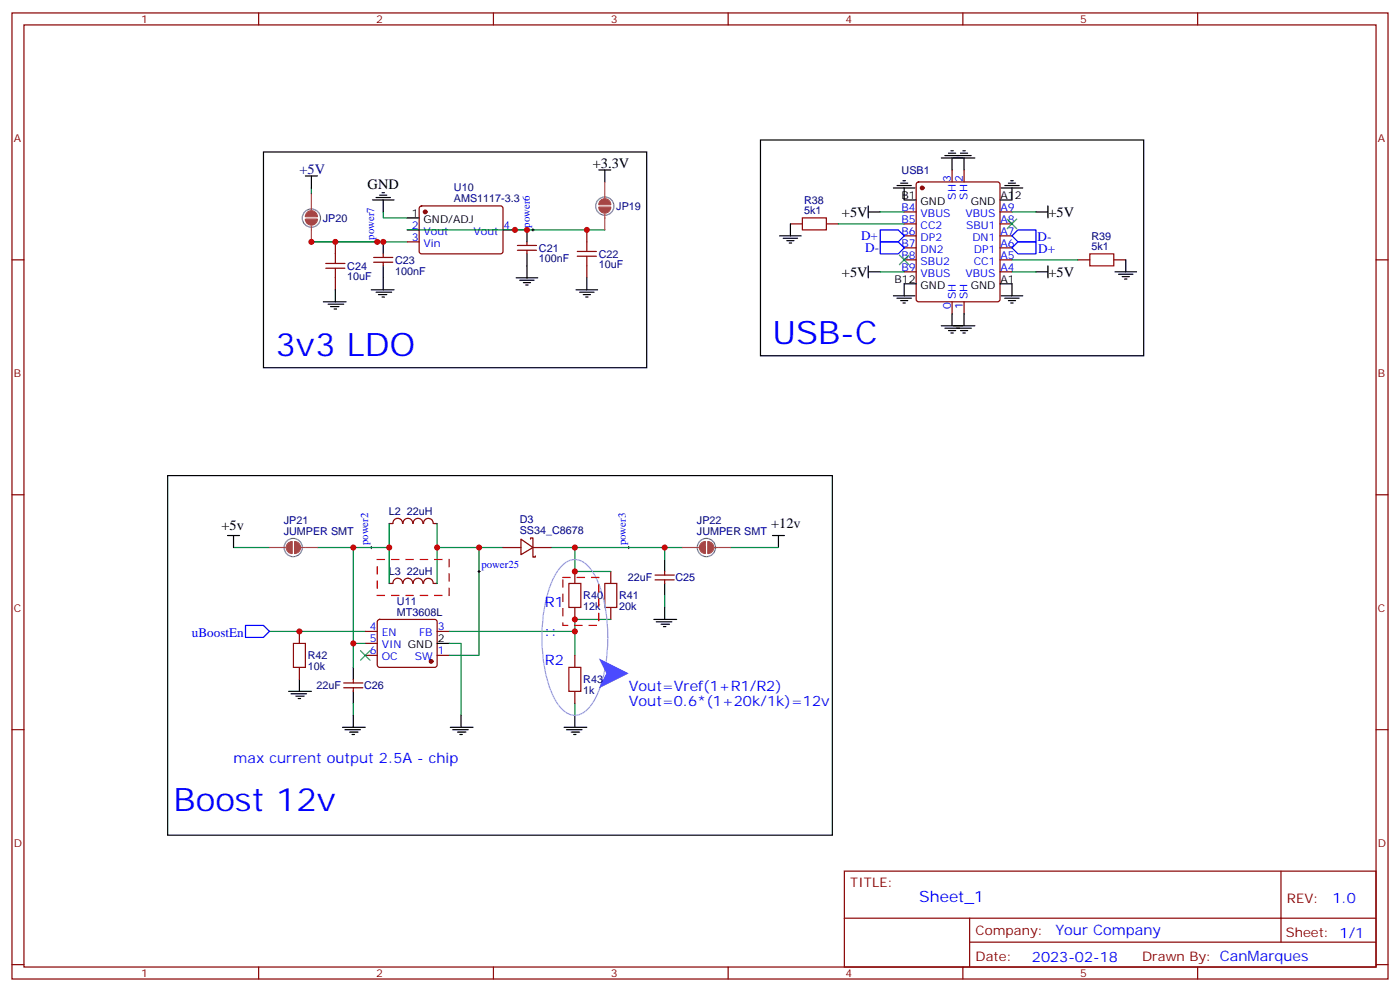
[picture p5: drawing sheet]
<svg xmlns="http://www.w3.org/2000/svg" width="412mm" height="292mm" viewBox="0 0 412 292" stroke-linecap="round" stroke-linejoin="round" font-family="sans-serif">
<g fill="none" stroke="#870000" stroke-width=".35">
<path d="M3.5 3.8h405.4v284.3h-405.4zM7.1 7.3h398.2v277.3h-398.2zM76.2 3.8v3.5M145.3 3.8v3.5M214.5 3.8v3.5M283.6 3.8v3.5M352.8 3.8v3.5M3.5 76.5h3.6M405.3 76.5h3.6M3.5 145.6h3.6M405.3 145.6h3.6M179.9 168.2v3.5"/>
<path d="M179.9 178.8v3.5M193 170.7h5.6M193 169.3h5.6M195.8 168.2v1.1M195.8 170.7v1M88.2 185.8v3.6M88.2 196.4v3.6M104.1 200v1M107.6 192.9h3.5M107.6 185.8h3.5M107.6 189.4h3.5M111.4 182.5l.4-.2h16.3l.5 .2 .2 .5v12.7l-.3 .5-.4 .2h-16.3l-.5-.2-.2-.5v-12.7z"/>
<path d="M128.8 192.9h3.5M128.8 185.8h3.5M3.5 214.8h3.6M101.2 202.4h5.7M101.2 201h5.7M104.1 202.4v1.1M405.3 214.8h3.6M248.7 256.4h156.6v28.2h-156.6zM377.3 256.4v20.9M248.7 270.2h156.5M285.6 277.3h119.6M285.6 270.2v14.2"/>
<path d="M3.5 283.9h3.6M76.2 284.6v3.5M145.3 284.6v3.5M214.5 284.6v3.5M283.6 284.6v3.5M352.8 284.6v3.5M405.3 283.9h3.6"/>
</g>
<g fill="none" stroke="#000" stroke-width=".35">
<path d="M49.4 140h195.8v105.8h-195.8zM195.8 164.7v3.5M195.8 171.7v3.6M195.8 178.8v3.5M88.2 200v3.5M104.1 196.4v3.6M128.8 189.4h3.5M192.6 182.3h6.7M193.3 183h4.6M194.7 183.7h2.5M195.4 184.4h.7M85 203.5h6.7"/>
<path d="M85.7 204.2h4.6M87.1 204.9h2.5M87.8 205.6h.7M100.9 214.1h6.7M101.6 214.8h4.6M103 215.5h2.5M103.7 216.2h.7M104.1 203.5v3.5M104.1 210.5v3.6M132.6 214.1h6.7M133.3 214.8h4.6M134.8 215.5h2.4"/>
<path d="M135.5 216.2h.7M135.8 210.5v3.6M166.2 214.1h6.7M166.9 214.8h4.5M168.3 215.5h2.4M169 216.2h.7M169.3 210.5v3.6"/>
</g>
<path d="M178.2 171.7h3.5v7.1h-3.5zM86.4 189.4h3.6v7h-3.6z" fill="none" stroke="#a10000" stroke-width=".35"/>
<g fill="none" stroke="#008700" stroke-width=".35">
<path d="M68.8 161.1h10.6M93.5 161.1h10.6M114.7 161.1h-10.6v35.3M128.8 161.1h19.4M141.1 161.1v31.8h-8.8M162.3 161.1h38.8M169.3 161.1v7.1h10.6M195.8 161.1v3.6M195.8 175.3v3.5M79.4 185.8h28.2M104.1 189.4h3.5M132.3 185.8h37v7.1"/>
<path d="M132.3 189.4h3.5v21.1M179.9 182.3h-10.6v3.5M104.1 207v3.5M169.3 207v3.5"/>
</g>
<path d="M109 161.1h.7M109.4 160.8v.7M184.9 161.1h.7M185.2 160.8v.7" fill="none" stroke="#000" stroke-width=".29"/>
<path d="M72.3 184.1h5.3l1.8 1.7-1.8 1.8h-5.3z" fill="none" stroke="#00f" stroke-width=".35"/>
<circle cx="127" cy="194.7" r=".53" fill="#870000" stroke="#870000" stroke-width=".35"/>
<path d="M106.2 191.5l2.8 2.8M109 191.5l-2.8 2.8" fill="none" stroke="#3c3" stroke-width=".35"/>
<path d="M165.8 166.3a5 5 0 0 1 7.9 .8 30.3 30.3 0 0 1 5.2 16.1 42.7 42.7 0 0 1-3.7 22.7 7.7 7.7 0 0 1-5.9 4.6 6.6 6.6 0 0 1-5.1-3.5 38.7 38.7 0 0 1-4.5-21.6 35 35 0 0 1 4.5-17.2z" fill="none" stroke="#6cf" stroke-width=".35"/>
<path d="M176.4 193.8l8.8 4.4-8.8 4.4 2.2-4.4z" fill="#09f"/>
<g fill="none" stroke="#000" stroke-width=".35">
<path d="M77.6 44.7h112.9v63.5h-112.9zM90 51.8h3.5M91.7 51.8v3.5M109.7 58.8h6.4M110.8 58.1h4.2M111.8 57.4h2.1M112.5 56.7h.7M112.9 58.8v3.6M176.4 50h3.5M178.2 50v3.6M224 41.2h112.9v63.5h-112.9zM263.2 55.3h6.3"/>
<path d="M264.2 54.6h4.3M265.3 53.9h2.1M266 53.2h.7M266.3 55.3v3.5h3.6M277.3 46.5h9.9M278.3 45.8h7.8M279.4 45.1h2.1M280.1 44.4h.7M280.5 46.5v3.5M282.9 45.1h2.1M283.6 44.4h.7M284 46.5v3.5"/>
<path d="M294.9 55.3h6.4M296 54.6h4.2M297 53.9h2.2M297.7 53.2h.7M298.1 55.3v3.5h-3.5M112.9 71.2v3.5M112.9 78.2v7.1M119.9 64.1h3.6M155.2 67.7v3.5M155.2 74.7v7.1M229.7 69.4h6.3M230.7 70.1h4.2"/>
<path d="M231.8 70.8h2.1M232.5 71.5h.7M232.8 65.9v3.5M255.8 62.4h3.5M255.8 60.6v3.5M255.8 78.2v3.6M305.2 62.4h3.5M308.7 60.6v3.5M308.7 78.2v3.6M331.6 76.5v3.5M95.2 88.8h6.8M96.7 89.5h4.5"/>
<path d="M97.4 90.2h2.4M98.4 90.9h.7M98.8 85.3v3.5M109.4 85.3h6.7M110.8 86h4.6M111.5 86.7h2.4M112.5 87.4h.7M152 81.8h6.4M153.1 82.5h4.2M154.2 83.2h2.1M154.9 83.9h.7M169.7 85.3h6.3"/>
<path d="M170.7 86h4.3M171.8 86.7h2.1M172.5 87.4h.7M172.9 81.8v3.5M255.8 80h3.5M263.2 87.1h6.3M264.2 87.8h4.3M265.3 88.5h2.1M266 89.2h.7M269.9 83.5h-3.6v3.6M277.3 95.9h9.9M278.3 96.6h7.8"/>
<path d="M279.4 97.3h2.1M280.1 98h.7M280.5 92.4v3.5M282.9 97.3h2.1M283.6 98h.7M284 92.4v3.5M294.6 83.5h3.5v3.6M294.9 87.1h6.4M296 87.8h4.2M297 88.5h2.2M297.7 89.2h.7M305.2 80h3.5"/>
<path d="M328.4 80h6.4M329.5 80.7h4.2M330.6 81.4h2.1M331.3 82.1h.7M67 157.6h3.6M68.8 157.6v3.5M227.5 157.6h3.6M229.3 157.6v3.5"/>
</g>
<g fill="none" stroke="#870000" stroke-width=".35">
<path d="M270.1 53.8l.5-.2h23.3l.5 .2 .2 .5v33.8l-.3 .5-.4 .2h-23.3l-.5-.2-.2-.5v-33.8zM280.5 50v3.6M284 50v3.6M98.8 71.2v3.5M110.1 77.2h5.6M110.1 75.8h5.6M112.9 74.7v1.1M112.9 77.2v1M119.9 67.7h3.6M119.9 71.2h3.6M123.7 60.8l.5-.2 23.5 .1 .5 .6-.1 13-.6 .4h-23.6l-.4-.7v-12.7zM148.2 67.7h3.5"/>
<path d="M152.4 73.7h5.6M152.4 72.2h5.6M155.2 71.2v1M155.2 73.7v1M172.9 67.7v3.5M172.9 78.2v3.6M232.8 65.9h3.6M243.4 65.9h3.5M266.3 62.4h3.6M266.3 65.9h3.6M266.3 69.4h3.6M266.3 73h3.6"/>
<path d="M266.3 76.5h3.6M294.6 62.4h3.5M294.6 65.9h3.5M294.6 69.4h3.5M294.6 73h3.5M294.6 76.5h3.5M317.5 76.5h3.5M328.1 76.5h3.5M98.8 81.8v3.5M266.3 80h3.6M280.5 88.8v3.6M284 88.8v3.6"/>
<path d="M294.6 80h3.5M114.7 154.1h1M115.8 154.1a1.41 1.41 0 0 1 1.4-1.5 1.41 1.41 0 0 1 1.4 1.5M118.7 154.1a1.41 1.41 0 0 1 1.4-1.5 1.41 1.41 0 0 1 1.5 1.5M121.7 154.1a1.41 1.41 0 0 1 1.4-1.5 1.41 1.41 0 0 1 1.4 1.5M124.8 154.1a1.41 1.41 0 0 1 1.4-1.5 1.41 1.41 0 0 1 1.4 1.5M127.7 154.1h1.1M153.5 158.7l3.5 2.4-3.5 2.2zM156.3 158.7v-.4h.7v2.8M114.7 171.7h1M115.8 171.7a1.41 1.41 0 0 1 1.4-1.5 1.41 1.41 0 0 1 1.4 1.5M118.7 171.7a1.41 1.41 0 0 1 1.4-1.5 1.41 1.41 0 0 1 1.5 1.5"/>
<path d="M121.7 171.7a1.41 1.41 0 0 1 1.4-1.5 1.41 1.41 0 0 1 1.4 1.5M124.8 171.7a1.41 1.41 0 0 1 1.4-1.5 1.41 1.41 0 0 1 1.4 1.5M127.7 171.7h1.1M148.2 161.1h5.3M157 161.1v2.9h.7v-.4M157 161.1h5.3M169.3 168.2v3.5M169.3 178.8v3.5M169.3 192.9v3.5M169.3 203.5v3.5"/>
</g>
<g fill="none" stroke="#008700" stroke-width=".35">
<path d="M91.7 55.3v1.8M91.7 71.2h28.2M112.9 62.4v1.7h7M119.9 67.7h58.3M246.9 65.9h19.4M259.3 62.4h7M298.1 62.4h7.1M298.1 76.5h19.4M259.3 80h7M298.1 80h7.1M114.7 154.1v17.6M128.8 154.1v17.6"/>
<path d="M215.2 161.1h14.1"/>
</g>
<path d="M111.1 164.7h21.2v10.6h-21.2zM165.8 170h10.6v14.1h-10.6z" fill="none" stroke="#f00" stroke-width=".35" stroke-dasharray="2.1 2.1"/>
<path d="M96 77.5h5.6M96 79h5.6M98.8 74.7v2.8M98.8 79v2.8M170 74h5.7M170 75.4h5.7M172.9 71.2v2.8M172.9 75.4v2.8M236.4 64.1h7v3.6h-7zM321 74.7h7.1v3.5h-7.1zM167.6 171.7h3.5v7.1h-3.5zM167.6 196.4h3.5v7.1h-3.5z" fill="none" stroke="#a10000" stroke-width=".35"/>
<g fill="none" stroke="#828282" stroke-width=".35">
<circle cx="91.7" cy="64.2" r="2.69"/>
<circle cx="178.2" cy="60.7" r="2.69"/>
<circle cx="86.4" cy="161.2" r="2.69"/>
<circle cx="208.1" cy="161.2" r="2.69"/>
</g>
<path d="M91.7 57.1v3.5M178.2 53.6v3.4M178.2 57.1v1.3M91.7 60.7v1.2M91.7 66.5v4.7M178.2 63v4.7M79.4 161.1h4.7M88.7 161.1h1.2M90 161.1h3.5M201.1 161.1h4.7M210.4 161.1h1.2M211.7 161.1h3.5" fill="none" stroke="#a64a4a" stroke-width=".35"/>
<g fill="#a64a4a" stroke="#a64a4a" stroke-width=".35">
<path d="M86.8 159.4a1.76 1.76 0 0 1 1.7 1.8 1.76 1.76 0 0 1-1.7 1.7z"/>
<path d="M84.8 159.9l1.3-.5v3.5a1.76 1.76 0 0 1-1.7-1.1 1.76 1.76 0 0 1 .4-1.9z"/>
<path d="M208.5 159.4a1.76 1.76 0 0 1 1.8 1.8 1.76 1.76 0 0 1-1.8 1.7z"/>
<path d="M206.5 159.9l1.3-.5v3.5a1.76 1.76 0 0 1-1.6-1.1 1.76 1.76 0 0 1 .3-1.9z"/>
<path d="M90.5 62.5a1.76 1.76 0 0 1 1.9-.3 1.76 1.76 0 0 1 1.1 1.6h-3.5z"/>
<path d="M90 64.5h3.5a1.76 1.76 0 0 1-1.8 1.8 1.76 1.76 0 0 1-1.7-1.8z"/>
<path d="M176.9 59a1.76 1.76 0 0 1 1.9-.4 1.76 1.76 0 0 1 1.1 1.7h-3.5z"/>
<path d="M176.4 61h3.5a1.76 1.76 0 0 1-1.7 1.7 1.76 1.76 0 0 1-1.8-1.7z"/>
</g>
<path d="M110.8 71.2h.7M111.1 70.8v.7M156.6 67.7h.7M157 67.3v.7M140.8 168.2h.7M141.1 167.9v.7" fill="none" stroke="#000" stroke-width=".29"/>
<g fill="#870000" stroke="#870000" stroke-width=".35">
<circle cx="125.2" cy="62.4" r=".53"/>
<circle cx="271.6" cy="55.3" r=".53"/>
</g>
<path d="M259.3 67.7h5.3l1.7 1.7-1.7 1.8h-5.3zM259.3 71.2h5.3l1.7 1.8-1.7 1.7h-5.3zM298.1 73l1.8-1.8h5.3v3.5h-5.3zM298.1 69.4l1.8-1.7h5.3v3.5h-5.3z" fill="none" stroke="#00f" stroke-width=".35"/>
<path d="M264.9 75.1l2.9 2.8M267.8 75.1l-2.9 2.8M296.7 64.5l2.8 2.8M299.5 64.5l-2.8 2.8" fill="none" stroke="#3c3" stroke-width=".35"/>
<g fill="#c00">
<circle cx="88.2" cy="185.8" r=".88"/>
<circle cx="169.3" cy="182.3" r=".88"/>
<circle cx="169.3" cy="168.2" r=".88"/>
<circle cx="169.3" cy="185.8" r=".88"/>
<circle cx="195.8" cy="161.1" r=".88"/>
<circle cx="169.3" cy="161.1" r=".88"/>
<circle cx="141.1" cy="161.1" r=".88"/>
<circle cx="104.1" cy="161.1" r=".88"/>
<circle cx="104.1" cy="189.4" r=".88"/>
<circle cx="114.7" cy="161.1" r=".88"/>
<circle cx="128.8" cy="161.1" r=".88"/>
<circle cx="151.7" cy="67.7" r=".88"/>
<circle cx="155.2" cy="67.7" r=".88"/>
<circle cx="112.9" cy="71.2" r=".88"/>
<circle cx="111.1" cy="71.2" r=".88"/>
<circle cx="91.7" cy="71.2" r=".88"/>
<circle cx="172.9" cy="67.7" r=".88"/>
<circle cx="98.8" cy="71.2" r=".88"/>
</g>
<g font-size="9.5" fill="#00f">
<text x="227.5" y="101.2">USB-C</text>
<text x="81.1" y="104.7">3v3 LDO</text>
<text x="51.2" y="238.8">Boost 12v</text>
</g>
<text font-size="4.6" fill="#00f" x="270.8" y="265.4">Sheet_1</text>
<text font-size="4.2" fill="#000080" x="88.2" y="51.1">+5V</text>
<g font-size="4.2">
<text x="174.6" y="49.3">+3.3V</text>
<text x="108.3" y="55.6">GND</text>
<text x="248" y="63.8">+5V</text>
<text x="308.9" y="63.8">+5V</text>
<text x="248" y="81.4">+5V</text>
<text x="308.9" y="81.4">+5V</text>
<text x="65.3" y="155.9">+5v</text>
<text x="227.2" y="155.5">+12v</text>
</g>
<g font-size="4.2" fill="#00f">
<text x="160.5" y="178.8">R1</text>
<text x="160.5" y="187.3">::</text>
<text x="160.5" y="195.7">R2</text>
<text x="185.2" y="203.5">Vout=Vref(1+R1/R2)</text>
<text x="185.2" y="207.7">Vout=0.6*(1+20k/1k)=12v</text>
<text x="68.8" y="224.6">max current output 2.5A - chip</text>
<text x="392.5" y="265.7">1.0</text>
<text x="310.9" y="275.2">Your Company</text>
<text x="304" y="283">2023-02-18</text>
</g>
<g font-size="3.9" fill="#00f">
<text x="253.6" y="70.7">D+</text>
<text x="305.6" y="70.8">D-</text>
<text x="254.9" y="74.2">D-</text>
<text x="305.9" y="74.3">D+</text>
<text x="56.5" y="187.6">uBoostEn</text>
</g>
<g font-size="3.9" fill="#800">
<text x="250.5" y="261">TITLE:</text>
<text x="379.1" y="265.7">REV:</text>
<text x="287.4" y="275.2">Company:</text>
<text x="378.7" y="275.8">Sheet: 1/1</text>
<text x="287.4" y="282.9">Date:</text>
<text x="336.4" y="282.9">Drawn By: CanMarques</text>
</g>
<g font-size="3.2" fill="#800">
<text x="41.6" y="6.8">1</text>
<text x="110.8" y="6.8">2</text>
<text x="179.9" y="6.8">3</text>
<text x="249.1" y="6.8">4</text>
<text x="318.2" y="6.8">5</text>
<text x="4.1" y="41.9">A</text>
<text x="405.9" y="41.9">A</text>
<text x="4.1" y="111.1">B</text>
<text x="405.9" y="111.1">B</text>
<text x="4.1" y="180.2">C</text>
<text x="405.9" y="180.2">C</text>
<text x="4.1" y="249.3">D</text>
<text x="405.9" y="249.3">D</text>
<text x="41.6" y="287.6">1</text>
<text x="110.8" y="287.6">2</text>
<text x="179.9" y="287.6">3</text>
<text x="249.1" y="287.6">4</text>
<text x="318.2" y="287.6">5</text>
</g>
<g font-size="3.2" fill="#000080">
<text x="265.6" y="51.2">USB1</text>
<text x="133.7" y="59.4">AMS1117-3.3</text>
<text x="133.7" y="56.2">U10</text>
<text x="236.9" y="60">R38</text>
<text x="95.1" y="65.3">JP20</text>
<text x="181.6" y="61.8">JP19</text>
<text x="236.9" y="63.1">5k1</text>
<text x="321.5" y="70.5">R39</text>
<text x="116.4" y="77.6">C23</text>
<text x="158.7" y="77.2">100nF</text>
<text x="158.7" y="74.1">C21</text>
<text x="176.4" y="75.9">C22</text>
<text x="321.5" y="73.7">5k1</text>
<text x="102.3" y="82.5">10uF</text>
<text x="102.3" y="79.4">C24</text>
<text x="116.4" y="80.8">100nF</text>
<text x="176.4" y="79">10uF</text>
<text x="83.6" y="154.2">JP21</text>
<text x="114.6" y="151.7">L2</text>
<text x="119.9" y="151.5">22uH</text>
<text x="153.1" y="154">D3</text>
<text x="205.3" y="154.2">JP22</text>
<text x="83.6" y="157.4">JUMPER SMT</text>
<text x="153.1" y="157.3">SS34_C8678</text>
<text x="205.3" y="157.4">JUMPER SMT</text>
<text x="114.6" y="169.4">L3</text>
<text x="119.9" y="169.1">22uH</text>
<text x="185" y="171.1">22uF</text>
<text x="199" y="171.1">C25</text>
<text x="116.9" y="178.1">U11</text>
<text x="171.8" y="179.6">12k</text>
<text x="171.8" y="176.4">R40</text>
<text x="182.4" y="179.6">20k</text>
<text x="182.4" y="176.4">R41</text>
<text x="116.9" y="181.3">MT3608L</text>
<text x="90.7" y="197.3">10k</text>
<text x="90.7" y="194">R42</text>
<text x="93.3" y="202.9">22uF</text>
<text x="107.3" y="202.9">C26</text>
<text x="171.8" y="201.1">R43</text>
<text x="171.8" y="204.3">1k</text>
</g>
<g font-size="3.2" fill="#00f">
<text x="280.1" y="53.6" transform="rotate(-90 280.1 53.6)">3</text>
<text x="283.6" y="53.6" transform="rotate(-90 283.6 53.6)">2</text>
<text x="281.5" y="58.8" transform="rotate(-90 281.5 58.8)">SH</text>
<text x="285" y="58.8" transform="rotate(-90 285 58.8)">SH</text>
<text x="265.5" y="62">B4</text>
<text x="265.5" y="65.5">B5</text>
<text x="271.2" y="63.8">VBUS</text>
<text x="284.4" y="63.8">VBUS</text>
<text x="294.7" y="65.5">A8</text>
<text x="294.7" y="62">A9</text>
<text x="110.2" y="70.6" transform="rotate(-90 110.2 70.6)">power7</text>
<text x="121.3" y="67.3">2</text>
<text x="121.3" y="70.8">3</text>
<text x="124.8" y="69.1">Vout</text>
<text x="139.5" y="69.1">Vout</text>
<text x="148.3" y="67.3">4</text>
<text x="156.1" y="67" transform="rotate(-90 156.1 67)">power6</text>
<text x="265.5" y="69.1">B6</text>
<text x="271.2" y="67.3">CC2</text>
<text x="271.2" y="70.8">DP2</text>
<text x="284.6" y="67.3">SBU1</text>
<text x="286.4" y="70.8">DN1</text>
<text x="294.7" y="69.1">A7</text>
<text x="124.8" y="72.6">Vin</text>
<text x="265.5" y="72.6">B7</text>
<text x="265.5" y="76.1">B8</text>
<text x="271.2" y="74.4">DN2</text>
<text x="271.2" y="77.9">SBU2</text>
<text x="286.8" y="77.9">CC1</text>
<text x="286.9" y="74.4">DP1</text>
<text x="294.7" y="76.1">A5</text>
<text x="294.7" y="72.6">A6</text>
<text x="265.5" y="79.7">B9</text>
<text x="271.2" y="81.4">VBUS</text>
<text x="284.4" y="81.4">VBUS</text>
<text x="294.7" y="79.7">A4</text>
<text x="281.5" y="88.1" transform="rotate(-90 281.5 88.1)">SH</text>
<text x="285" y="88.1" transform="rotate(-90 285 88.1)">SH</text>
<text x="280.1" y="90.8" transform="rotate(-90 280.1 90.8)">0</text>
<text x="283.6" y="90.8" transform="rotate(-90 283.6 90.8)">1</text>
<text x="108.5" y="160.4" transform="rotate(-90 108.5 160.4)">power2</text>
<text x="184.3" y="160.5" transform="rotate(-90 184.3 160.5)">power3</text>
<text x="141.8" y="167.3">power25</text>
<text x="108.9" y="185.5">4</text>
<text x="128.9" y="185.5">3</text>
<text x="108.9" y="189">5</text>
<text x="112.4" y="187.3">EN</text>
<text x="112.4" y="190.8">VIN GND</text>
<text x="123.5" y="187.3">FB</text>
<text x="108.9" y="192.5">6</text>
<text x="112.4" y="194.3">OC</text>
<text x="122.2" y="194.3">SW</text>
<text x="128.9" y="192.5">1</text>
</g>
<g font-size="3.2">
<text x="265.5" y="58.5">B1</text>
<text x="294.7" y="58.5">A12</text>
<text x="121.3" y="63.8">1</text>
<text x="124.8" y="65.5">GND/ADJ</text>
<text x="271.2" y="60.3">GND</text>
<text x="286" y="60.3">GND</text>
<text x="263.5" y="83.2">B12</text>
<text x="294.7" y="83.2">A1</text>
<text x="271.2" y="84.9">GND</text>
<text x="286" y="84.9">GND</text>
<text x="128.9" y="189">2</text>
</g>
</svg>
